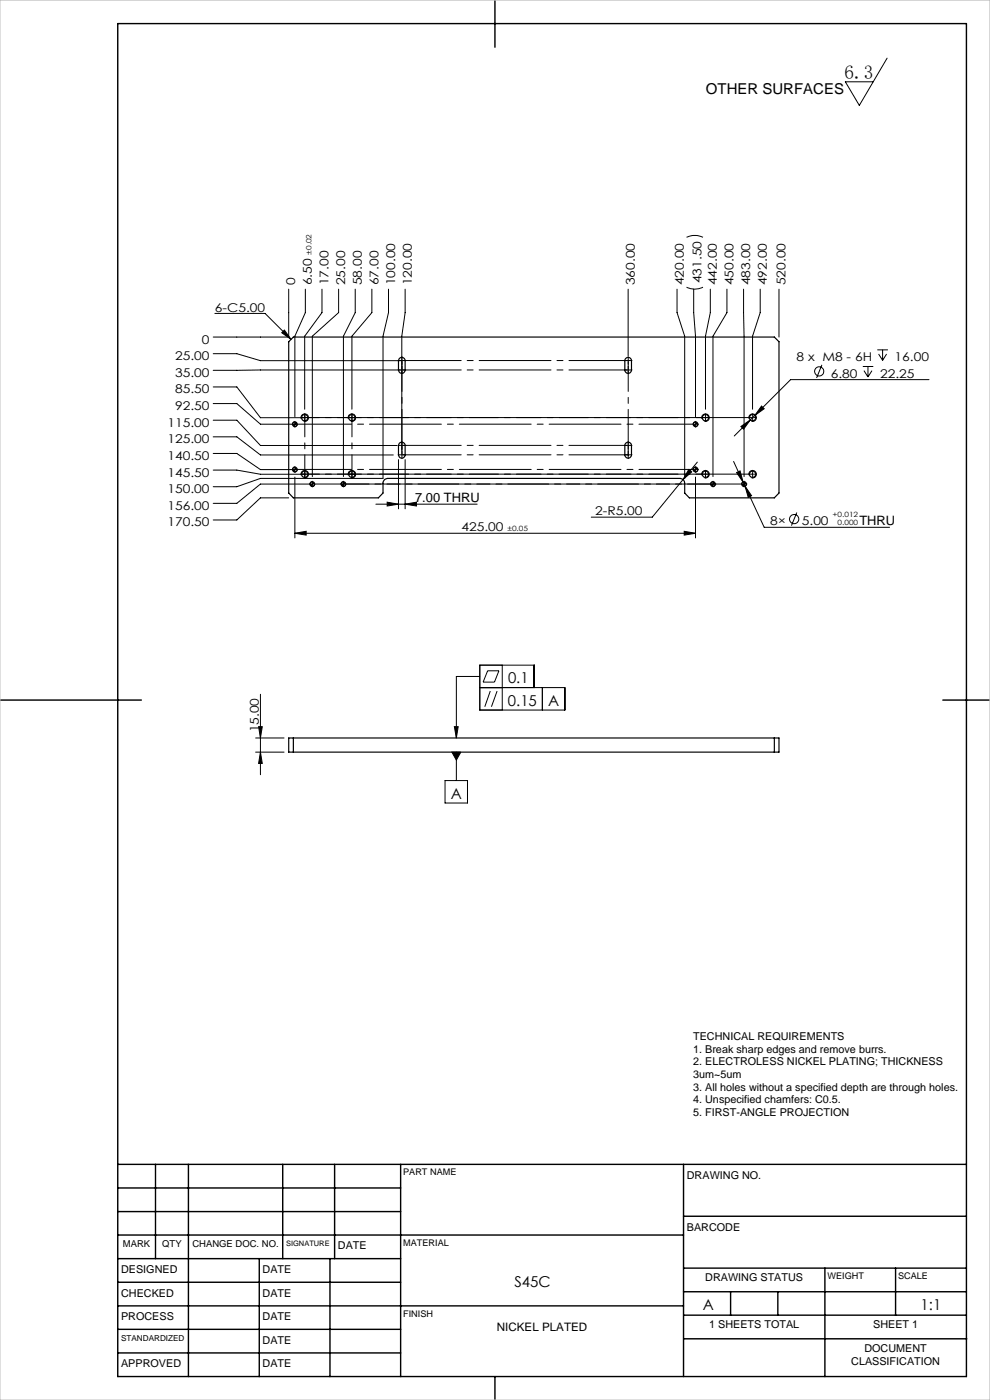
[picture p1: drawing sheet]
<svg xmlns="http://www.w3.org/2000/svg" width="210mm" height="297mm" viewBox="0 0 210 297" stroke-linecap="round" stroke-linejoin="round" font-family="sans-serif">
<g fill="none" stroke="#000" stroke-width=".21">
<path d="M188.2 12.3l-5.9 10.1-3-5h5.9M145.6 50.3a4.1 4.1 0 0 1 3.5 0M45.2 75h5l5 1.5h29.7M45.6 66.5h10.6l5.5 5.5M60.3 70l1.4 2-1.9-1.4zM61.2 61.3v10.2h-16M64.8 61.3v5l-2.3 5v17.1M68.3 61.3v5l-3.7 5v15.5M71.8 61.3v5l-5.5 5v29.8M75.4 61.3v5l-2.6 5v29.8M78.9 61.3v5l-4.3 5v15.5M82.4 61.3v5l-1.2 5v30.2h-26l-5 1.8h-5"/>
<path d="M84.9 78.5l-39.7 .1M85.9 61.3v5l-.7 5v24.2M133.2 61.3v14.2M143.6 61.3v5l1.6 5v30.2M145.6 60.9a3.8 3.8 0 0 0 3.5 0M147.1 61.3v5l.4 5v17.1M150.7 61.3v5l-1.1 5v15.5M154.2 61.3v5l-3 5v29.8M157.7 61.3l.1 39.8M161.3 61.3v5l-1.7 5v15.5M165.2 61.3v10.2M174.3 77.4l-1.1 2.8"/>
<path d="M183 77.7h2.2M183.3 78.6l.8 1.4M184.1 77.7v2.3M185 78.6l-.9 1.4M186.1 74.2h2.2M186.4 75.1l.8 1.3M187.2 74.2v2.2M188.1 75.1l-.9 1.3M45.2 96.2h5l5 3.4h6.9M45.2 85.6h5l5 4.4h6.9M45.2 99.7h5l5 .9h9.2M45.2 82.1h5l5 6.5h9.2"/>
<path d="M45.2 92.7h5l5 3.8h28.2M45.2 89.1h5l5 5.4h29M62.4 99.6h.3M62.4 90h.3M62.5 89.5l-.3 .1-.1 .4M62.5 99.1l-.4 .2v.3M62.5 89.9v.2M62.5 99.5v.2M63 90v.3l-.5 .2M63 99.6l-.1 .4-.4 .1M63.9 88.8a.81 .81 0 0 1 .7-1 .81 .81 0 0 1 .8 .9 .81 .81 0 0 1-1 .7M73.9 88.8a.8 .8 0 0 1 .7-1 .8 .8 0 0 1 .8 .9 .8 .8 0 0 1-1 .7"/>
<path d="M84.5 97.5v10.4M85.9 97.5v10.4M133.1 96.5h.2M133.2 96.4v.2M146.1 99.6l.6 .5-1.8 1.6zM147.5 99.1l-.4 .2-.1 .3M147.5 89.5l-.3 .1-.2 .4M147.9 98l-3 3.7M148 99.6l-.1 .4-.4 .1M148 90v.3l-.5 .2M148.9 88.8a.8 .8 0 0 1 .7-1 .8 .8 0 0 1 .8 .9 .8 .8 0 0 1-1 .7M149.5 88.6h.3"/>
<path d="M149.6 88.5v.2M155.6 97.9l2 4.4M157.2 90.5l2-1.4-1.5 1.9zM158.9 88.8a.81 .81 0 0 1 .7-1 .81 .81 0 0 1 .9 .9 .81 .81 0 0 1-1.1 .7M159.5 88.6h.2M159.6 88.5v.2M161.5 86.1l.6 .6-2 1.4zM197.1 80.5h-29.4l-11.9 12M61.2 105.6h-6l-5 4.7h-5M62.5 113.1l2.4-.4v.8zM62.5 101.2v12.9M62.5 113.1h85"/>
<path d="M63.9 100.8a.8 .8 0 0 1 .7-1 .8 .8 0 0 1 .8 .9 .8 .8 0 0 1-1 .7M65.8 102.7h-10.6l-5 4.1h-5M66.1 102.7h.2M66.3 102.2l-.4 .1-.2 .4M66.3 102.6v.2M66.7 102.7l-.1 .3-.3 .2M72.7 102.7h.3M72.8 102.2l-.3 .1-.1 .4M72.8 102.6v.2M73.3 102.7v.3l-.5 .2M73.9 100.8a.79 .79 0 0 1 .7-1 .79 .79 0 0 1 .8 .9 .79 .79 0 0 1-1 .7M74.5 100.6h.3"/>
<path d="M74.6 100.5v.2M79.7 107h21.5M82.1 106.5l2.4 .5-2.4 .3zM85.9 107l2.4-.5v.8zM144.9 101.7l-6.5 8h-13M145.1 112.7l2.4 .4-2.4 .4zM147.5 101.2v12.9M148.9 100.8a.79 .79 0 0 1 .7-1 .79 .79 0 0 1 .8 .9 .79 .79 0 0 1-1 .7M149.5 100.6h.3M149.6 100.5v.2M151.2 102.2l-.3 .1-.2 .4M151.7 102.7v.3l-.5 .2"/>
<path d="M156.2 100.3l.8-.4 .6 2.4zM157.6 102.3l.4 .8M157.8 102.2l-.3 .1-.2 .4M158 103.1l1.4 2.1-.7 .3zM158 103.1l4.1 8.8h26.6M158.3 102.7v.3l-.5 .2M158.9 100.8a.8 .8 0 0 1 .7-1 .8 .8 0 0 1 .8 .9 .8 .8 0 0 1-1 .7M159.5 100.6h.2M159.6 100.5v.2M169 108.7l-1.1 2.8M54.2 159.6h6.1M54.2 156.6h6.1"/>
<path d="M54.9 154.2h.7l-.4 2.4zM55.2 147.3v17.1M55.2 159.6l.4 2.4h-.7zM95.8 159.6h2l-1 1.7zM96.4 154.2h.8l-.4 2.4zM96.8 159.6v6M101.8 145.9h18v4.7h-18v-9.5h11.5v4.8M101.8 143.5h-5v13.1M103.4 142.3h2.4l-.9 2.4h-2.4zM104 146.6l-1.2 3.3M105.4 146.6l-1.2 3.3M106.5 141.1v9.5"/>
<path d="M115 145.9v4.7M94.4 165.6h4.8v4.8h-4.8z"/>
<circle cx="173.8" cy="78.8" r=".97"/>
<circle cx="168.5" cy="110.1" r=".98"/>
</g>
<g fill="none" stroke="#000" stroke-width=".21" stroke-dasharray="15.2 1.3 1.3 1.3">
<path d="M85.1 76.5h-.6M85.1 78.5h-.6M85.3 76.5v-.1M85.3 76.5h-.1M85.3 76.5v.1M85.3 76.5h.1M85.3 76.3v-.6M85.3 76.7v.6M85.3 78.5v-.1M85.3 78.5h-.1M85.3 78.5v.1M85.3 78.5h.1"/>
<path d="M85.3 78.3v-.6M85.3 78.7v.6M85.3 78.3v-1.6M85.5 76.5h.6M85.5 78.5h.6M133.1 76.5h-.6M133.1 78.5h-.6M133.3 76.5v-.1M133.3 76.5h-.1M133.3 76.5v.1M133.3 76.5h.1M133.3 76.3v-.6"/>
<path d="M133.3 76.7v.6M133.3 78.5v-.1M133.3 78.5h-.1M133.3 78.5v.1M133.3 78.5h.1M133.3 78.3v-.6M133.3 78.7v.6M133.3 78.3v-1.6M133.5 76.5h.6M133.5 78.5h.6M62.4 99.6h-.4M62.4 90h-.4"/>
<path d="M62.6 99.4v-.4M62.6 99.8v.4M62.6 89.8v-.4M62.6 90.2v.4M64.5 88.6h-.6M64.7 88.6v-.1M64.7 88.6h-.1M64.7 88.6v.1M64.7 88.6h.1M64.7 88.4v-.6M64.7 88.8v.6M74.5 88.6h-.6"/>
<path d="M74.7 88.6v-.1M74.7 88.6h-.1M74.7 88.6v.1M74.7 88.6h.1M74.7 88.4v-.6M74.7 88.8v.6M74.9 88.6h.5M85.1 94.5h-.6M85.1 96.5h-.6M85.3 94.5v-.1M85.3 94.5h-.1M85.3 94.5v.1"/>
<path d="M85.3 94.5h.1M85.3 94.3v-.6M85.3 94.7v.6M85.3 96.5v-.1M85.3 96.5h-.1M85.3 96.5v.1M85.3 96.5h.1M85.3 96.3v-.6M85.3 96.7v.6M85.3 96.3v-1.6M85.5 94.5h.6M85.5 96.5h.6"/>
<path d="M133.1 96.5h-.6M133.1 94.5h-.6M133.3 96.3v-.6M133.3 96.7v.6M133.3 94.5v-.1M133.3 94.5h-.1M133.3 94.5v.1M133.3 94.5h.1M133.3 94.3v-.6M133.3 94.7v.6M133.3 96.3v-1.6M133.5 96.5h.6"/>
<path d="M133.5 94.5h.6M147.6 99.6v-.1M147.6 99.6h-.1M147.6 99.6v.1M147.6 99.6h.1M147.6 99.4v-.4M147.6 99.8v.4M147.6 90v-.1M147.6 90h-.1M147.6 90v.1M147.6 90h.1M147.6 89.8v-.4"/>
<path d="M147.6 90.2v.4M147.8 99.6h.4M147.8 90h.4M149.7 88.4v-.6M149.7 88.8v.6M149.9 88.6h.5M159.7 88.4v-.6M159.7 88.8v.6M159.9 88.6h.5M64.5 100.6h-.6M64.7 100.6v-.1M64.7 100.6h-.1"/>
<path d="M64.7 100.6v.1M64.7 100.6h.1M64.7 100.8v.6M64.7 100.4v-.6M66.1 102.7h-.4M66.3 102.5v-.4M66.3 102.9v.4M72.7 102.7h-.4M72.9 102.5v-.4M72.9 102.9v.4M74.5 100.6h-.6M74.7 100.8v.6"/>
<path d="M74.7 100.6v-.1M74.7 100.6h-.1M74.7 100.6v.1M74.7 100.6h.1M74.7 100.4v-.6M74.9 100.6h.5M149.7 100.4v-.6M149.7 100.8v.6M149.9 100.6h.5M151.3 102.7v-.1M151.3 102.7h-.1M151.3 102.7v.1"/>
<path d="M151.3 102.7h.1M151.3 102.5v-.4M151.3 102.9v.4M151.5 102.7h.4M157.9 102.7v-.1M157.9 102.7h-.1M157.9 102.7v.1M157.9 102.7h.1M157.9 102.5v-.4M157.9 102.9v.4M158.1 102.7h.4M159.7 100.4v-.6"/>
<path d="M159.7 100.8v.6M159.9 100.6h.5"/>
</g>
<path d="M62.8 99.6h84.6M62.8 90h84.6M64.9 88.6h84.6M74.9 88.6h84.6M64.9 100.6h84.6M66.5 102.7h84.6M73.1 102.7h84.6M74.9 100.6h84.6" fill="none" stroke="#000" stroke-width=".21" stroke-dasharray="15.2 1.3 1.3 1.3" stroke-dashoffset="3.4"/>
<path d="M64.9 88.6h9.6M64.9 100.6h9.6" fill="none" stroke="#000" stroke-width=".21" stroke-dasharray="15.2 1.3 1.3 1.3" stroke-dashoffset="12.3"/>
<path d="M64.7 100.4v-11.6M74.7 100.4v-11.6" fill="none" stroke="#000" stroke-width=".21" stroke-dasharray="15.2 1.3 1.3 1.3" stroke-dashoffset="11.3"/>
<path d="M85.5 78.5h47.6M85.5 76.5h47.6M85.5 96.5h47.6M85.5 94.5h47.6" fill="none" stroke="#000" stroke-width=".21" stroke-dasharray="15.2 1.3 1.3 1.3" stroke-dashoffset="2.9"/>
<path d="M85.3 94.3v-15.6M133.3 94.3v-15.6" fill="none" stroke="#000" stroke-width=".21" stroke-dasharray="15.2 1.3 1.3 1.3" stroke-dashoffset="7.8"/>
<g fill="none" stroke="#000" stroke-width=".3">
<path d="M25 5h180v287h-180zM105 0v10M0 148.5h30M200 148.5h10M25 247h180M25 257h60M25 252h60M33 247v20M40 247v45M60 247v20M71 247v20M85 247v45"/>
<path d="M145 247v45M145 258h60M25 277h120M25 272h60M25 267h60M25 262h120M55 267v25M70 267v25M145 279h60M145 269h60M145 274h60M155 274v5"/>
<path d="M165 274v5M175 269v23M190 269v10M25 287h60M25 282h60M105 292v5M145.1 284h60"/>
</g>
<path d="M0 0h210v297h-210z" fill="none" stroke="#c0c0c0" stroke-width=".21"/>
<g fill="#000">
<path d="M62.1 90v.3l.4 .2v-.5zM62.5 89.5v.5h.5l-.1-.4zM62.1 99.6l.1 .4 .3 .1v-.5zM62.5 99.1v.5h.5v-.3zM65.7 102.7l.3 .5h.3v-.5zM66.3 102.2v.5h.4l-.1-.4zM72.4 102.7v.3l.4 .2v-.5zM72.8 102.2v.5h.5l-.1-.4zM157.3 102.7l.1 .3 .4 .2v-.5zM157.8 102.2v.5h.5l-.1-.4zM150.7 102.7l.1 .3 .4 .2v-.5zM151.2 102.2v.5h.5l-.1-.4zM147 99.6l.2 .4 .3 .1v-.5zM147.5 99.1v.5h.5v-.3zM147 90l.1 .3 .4 .2v-.5zM147.5 89.5v.5h.5l-.1-.4z"/>
<path d="M157.2 90.5l.5 .5 1.5-1.9zM161.5 86.1l-1.4 2 2-1.4zM156.2 100.3l1.4 2-.6-2.4zM158 103.1l.7 2.4 .7-.3zM82.1 106.5l2.4 .5-2.4 .3zM85.9 107l2.4-.5v.8zM146.1 99.6l-1.2 2.1 1.8-1.6zM60.3 70l1.4 2-1.9-1.4zM62.5 113.1l2.4-.4v.8zM145.1 112.7l2.4 .4-2.4 .4z"/>
<path d="M55.2 159.6l.4 2.4h-.7zM54.9 154.2h.7l-.4 2.4z"/>
<path d="M96.4 154.2h.8l-.4 2.4zM95.8 159.6l1 1.7 1-1.7z"/>
</g>
<g fill="none" stroke="#000" stroke-width=".25">
<path d="M62.2 71.5h102.1l.9 1v32.1l-.9 1h-18.1l-1-1v-2.1a1.02 1.02 0 0 0-.9-1h-62.1a1.02 1.02 0 0 0-1 1v2.1l-.9 1h-18.1l-1-1v-32.1zM84.7 76.1a.69 .69 0 0 1 .8-.3 .69 .69 0 0 1 .4 .7v2a.71 .71 0 0 1-.7 .7 .71 .71 0 0 1-.7-.7v-2zM132.7 76.1a.7 .7 0 0 1 .8-.3 .7 .7 0 0 1 .4 .7v2a.71 .71 0 0 1-.7 .7 .71 .71 0 0 1-.7-.7v-2zM84.7 94a.69 .69 0 0 1 .8-.2 .69 .69 0 0 1 .4 .7v2a.71 .71 0 0 1-.7 .7 .71 .71 0 0 1-.7-.7v-2zM132.7 94a.7 .7 0 0 1 .8-.2 .7 .7 0 0 1 .4 .7v2a.71 .71 0 0 1-.7 .7 .71 .71 0 0 1-.7-.7v-2zM61.2 156.6h104v3h-104zM62.2 156.6v3M164.3 156.6v3"/>
<circle cx="62.5" cy="90" r=".51"/>
<circle cx="62.6" cy="99.6" r=".5"/>
<circle cx="64.6" cy="88.6" r=".68"/>
<circle cx="74.6" cy="88.6" r=".67"/>
<circle cx="147.5" cy="90" r=".51"/>
<circle cx="147.5" cy="99.6" r=".5"/>
<circle cx="149.6" cy="88.6" r=".67"/>
<circle cx="159.6" cy="88.6" r=".68"/>
<circle cx="64.6" cy="100.6" r=".68"/>
<circle cx="66.2" cy="102.7" r=".51"/>
<circle cx="72.8" cy="102.7" r=".51"/>
<circle cx="74.6" cy="100.6" r=".67"/>
<circle cx="149.6" cy="100.6" r=".67"/>
<circle cx="151.2" cy="102.7" r=".51"/>
<circle cx="157.8" cy="102.7" r=".51"/>
<circle cx="159.6" cy="100.6" r=".68"/>
</g>
<text font-size="4.1" x="179.1" y="16.8">6.3</text>
<g font-size="3.2">
<text x="149.8" y="20">OTHER SURFACES</text>
<text x="107.7" y="149.7">0.15</text>
<text x="107.8" y="144.9">0.1</text>
<text x="116.3" y="149.7">A</text>
<text x="95.6" y="169.4">A</text>
<text x="109.1" y="273">S45C</text>
<text x="149.1" y="277.9">A</text>
<text x="195.3" y="278">1:1</text>
</g>
<g font-size="2.7">
<text x="88.1" y="106.6">7.00 THRU</text>
<text x="182.3" y="111.5">THRU</text>
</g>
<g font-size="2.6">
<text x="62.6" y="60.5" transform="rotate(-90 62.6 60.5)">0</text>
<text x="66.2" y="60.5" transform="rotate(-90 66.2 60.5)">6.50</text>
<text x="69.7" y="60.5" transform="rotate(-90 69.7 60.5)">17.00</text>
<text x="73.2" y="60.5" transform="rotate(-90 73.2 60.5)">25.00</text>
<text x="76.8" y="60.5" transform="rotate(-90 76.8 60.5)">58.00</text>
<text x="80.3" y="60.5" transform="rotate(-90 80.3 60.5)">67.00</text>
<text x="83.8" y="60.5" transform="rotate(-90 83.8 60.5)">100.00</text>
<text x="87.3" y="60.5" transform="rotate(-90 87.3 60.5)">120.00</text>
<text x="134.6" y="60.5" transform="rotate(-90 134.6 60.5)">360.00</text>
<text x="145" y="60.5" transform="rotate(-90 145 60.5)">420.00</text>
<text x="148.8" y="60.1" transform="rotate(-90 148.8 60.1)">431.50</text>
<text x="152.1" y="60.5" transform="rotate(-90 152.1 60.5)">442.00</text>
<text x="155.6" y="60.5" transform="rotate(-90 155.6 60.5)">450.00</text>
<text x="159.1" y="60.5" transform="rotate(-90 159.1 60.5)">483.00</text>
<text x="162.7" y="60.5" transform="rotate(-90 162.7 60.5)">492.00</text>
<text x="166.6" y="60.5" transform="rotate(-90 166.6 60.5)">520.00</text>
<text x="45.6" y="66.1">6-C5.00</text>
<text x="37.1" y="76.4">25.00</text>
<text x="42.8" y="72.9">0</text>
<text x="169" y="76.6">8 x M8 - 6H</text>
<text x="189.8" y="76.6">16.00</text>
<text x="37.1" y="79.9">35.00</text>
<text x="37.1" y="83.5">85.50</text>
<text x="176.2" y="80.1">6.80</text>
<text x="186.7" y="80.1">22.25</text>
<text x="37.1" y="87">92.50</text>
<text x="35.5" y="94">125.00</text>
<text x="35.5" y="90.5">115.00</text>
<text x="35.5" y="97.6">140.50</text>
<text x="35.5" y="101.1">145.50</text>
<text x="35.5" y="104.6">150.00</text>
<text x="35.5" y="111.7">170.50</text>
<text x="35.5" y="108.1">156.00</text>
<text x="97.9" y="112.7">425.00</text>
<text x="126.2" y="109.3">2-R5.00</text>
<text x="163.4" y="111.5">8×</text>
<text x="170.1" y="111.5">5.00</text>
<text x="54.9" y="155.4" transform="rotate(-90 54.9 155.4)">15.00</text>
</g>
<text font-size="2.5" x="105.4" y="282.3">NICKEL PLATED</text>
<g font-size="2.3">
<text x="147" y="220.7">TECHNICAL REQUIREMENTS</text>
<text x="147" y="223.4">1. Break sharp edges and remove burrs.</text>
<text x="147" y="226">2. ELECTROLESS NICKEL PLATING; THICKNESS</text>
<text x="147" y="228.7">3um~5um</text>
<text x="147" y="231.4">3. All holes without a specified depth are through holes.</text>
<text x="147" y="234">4. Unspecified chamfers: C0.5.</text>
<text x="147" y="236.7">5. FIRST-ANGLE PROJECTION</text>
<text x="145.7" y="250">DRAWING NO.</text>
<text x="145.7" y="261">BARCODE</text>
<text x="71.7" y="265">DATE</text>
<text x="25.7" y="270">DESIGNED</text>
<text x="25.7" y="275.1">CHECKED</text>
<text x="55.7" y="270">DATE</text>
<text x="55.7" y="275.1">DATE</text>
<text x="149.6" y="271.8">DRAWING STATUS</text>
<text x="25.7" y="280.1">PROCESS</text>
<text x="55.7" y="280.1">DATE</text>
<text x="150.4" y="281.8">1 SHEETS TOTAL</text>
<text x="185.2" y="281.8">SHEET 1</text>
<text x="55.7" y="285">DATE</text>
<text x="183.4" y="286.8">DOCUMENT</text>
<text x="25.7" y="290">APPROVED</text>
<text x="55.7" y="290">DATE</text>
<text x="180.6" y="289.5">CLASSIFICATION</text>
</g>
<g font-size="2">
<text x="26.1" y="264.5">MARK</text>
<text x="34.4" y="264.5">QTY</text>
<text x="40.8" y="264.5">CHANGE DOC. NO.</text>
</g>
<g font-size="1.9">
<text x="85.5" y="249.3">PART NAME</text>
<text x="85.5" y="264.3">MATERIAL</text>
<text x="175.5" y="271.4">WEIGHT</text>
<text x="190.5" y="271.4">SCALE</text>
<text x="85.5" y="279.4">FINISH</text>
</g>
<text font-size="1.7" x="25.7" y="284.4">STANDARDIZED</text>
<text font-size="1.6" x="60.7" y="264.3">SIGNATURE</text>
<g font-size="1.5">
<text x="66.1" y="54" transform="rotate(-90 66.1 54)">±0.02</text>
<text x="107.6" y="112.6">±0.05</text>
<text x="176.6" y="109.7">+0.012</text>
<text x="177.7" y="111.4">0.000</text>
</g>
</svg>
